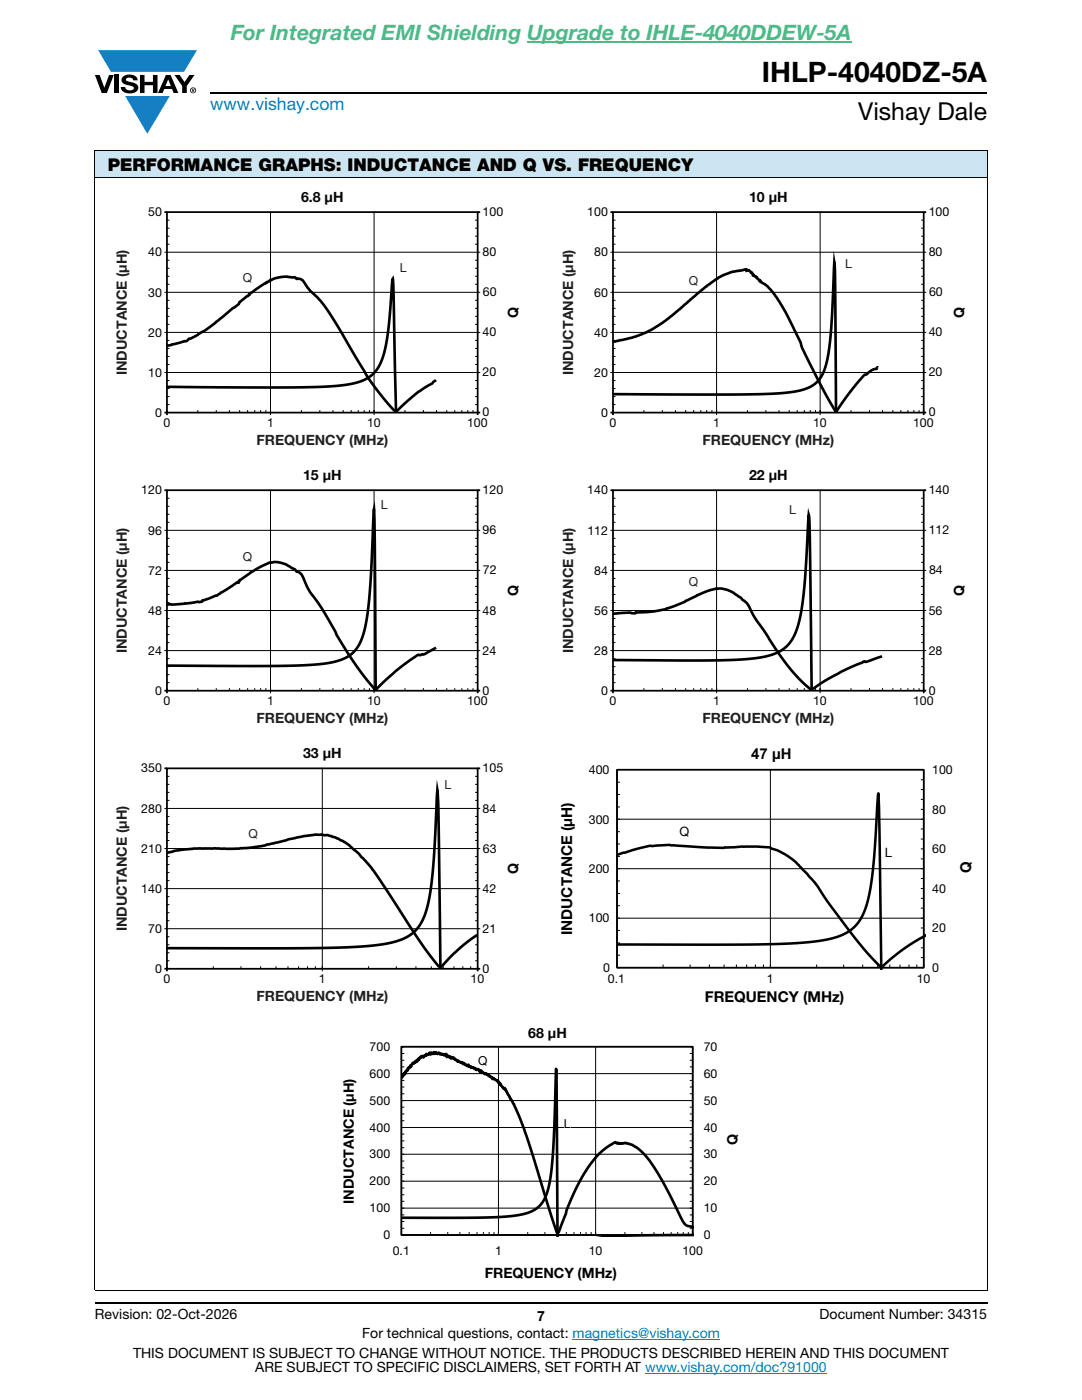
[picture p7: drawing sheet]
<svg xmlns="http://www.w3.org/2000/svg" width="216mm" height="279mm" viewBox="0 0 216 279" stroke-linecap="round" stroke-linejoin="round" font-family="sans-serif">
<g fill="#147fc3">
<path d="M19.6 10h19.7l-2.6 4.3h-1.1h-13.5z"/>
<path d="M25 19.2h8.9l-4.5 7.5z"/>
</g>
<g fill="#000">
<path d="M18.9 15h1l.9 2.5 1-2.5h.9l-1.4 3.6h-1zM22.9 15h.9v3.6h-.9zM24.6 15.3a2.1 2.1 0 0 1 2.8 .3l.1 .4h-.9a.79 .79 0 0 0-.7-.5 .79 .79 0 0 0-.8 .4l.3 .3 1 .2a1.08 1.08 0 0 1 1.2 1 1.08 1.08 0 0 1-1.1 1.2 1.73 1.73 0 0 1-2.4-1.2h.9a.96 .96 0 0 0 .8 .6 .96 .96 0 0 0 .9-.4 1.31 1.31 0 0 0-1.2-.6 1.03 1.03 0 0 1-1.1-.6 1.03 1.03 0 0 1 .2-1.1zM27.9 15h.9v1.3h1.7v-1.3h.9v3.6h-.9v-1.6h-1.7v1.6h-.9zM34.8 15h1.1l.9 1.4 1-1.4h1l-1.5 2.2v1.4h-.9v-1.4z"/>
<path d="M33.6 15.9l.5 1.3h-1.1zM33.1 15l-1.6 3.6h1l.3-.8h1.5l.3 .8h1l-1.6-3.6z"/>
<path d="M38.4 17.8h.2v.2h-.2zM38.3 17.7v.7h.1v-.3l.4 .3-.2-.3 .2-.2-.1-.2z"/>
<path d="M38.1 18a.46 .46 0 0 1 .9 0 .46 .46 0 0 1-.9 0zM37.9 18a.6 .6 0 0 0 1.2 0 .6 .6 0 0 0-1.2 0z"/>
</g>
<path d="M42 18.6h155M18.9 260h178.1" fill="none" stroke="#000" stroke-width=".36"/>
<path d="M105.2 8.3h64.7" fill="none" stroke="#4cbb84" stroke-width=".21"/>
<path d="M114.3 267.3h29.3M128.7 274h36.3" fill="none" stroke="#007ec4" stroke-width=".2"/>
<path d="M18.9 30h178.1v5.5h-178.1z" fill="#cce5f3"/>
<g fill="none" stroke="#000" stroke-width=".2">
<path d="M18.9 30h178.1M18.9 35.5h178.1M18.9 30.1v227.3M197 30.1v227.3M32.8 50.3h62.5M32.8 58.3h62.5M33.3 59.9h.5M33.3 51.9h.5M33.3 53.5h.5M33.3 55.1h.5M33.3 56.7h.5M33.3 43.9h.5"/>
<path d="M33.3 45.5h.5M33.3 47.1h.5M33.3 48.7h.5M32.8 74.3h62.5M33.3 61.5h.5M33.3 63.1h.5M33.3 64.7h.5M33.3 67.9h.5M33.3 69.5h.5M33.3 71.1h.5M33.3 72.7h.5M33.3 75.9h.5"/>
<path d="M33.3 77.5h.5M33.3 79.1h.5M95.3 66.3h-62.5M33.3 80.7h.5M18.9 257.5h178.1"/>
</g>
<path d="M32.8 42.3h.5M33.3 42.3h62v40h-62zM32.8 82.3h.5" fill="none" stroke="#000" stroke-width=".35"/>
<path d="M47.9 54.1h3v3h-3z" fill="#fff"/>
<path d="M47.9 54.1h3v3h-3z" fill="none" stroke="#fff" stroke-width=".35"/>
<path d="M79 52h3v3h-3z" fill="#fff"/>
<path d="M79 52h3v3h-3z" fill="none" stroke="#fff" stroke-width=".35"/>
<path d="M95.3 42.3h.5M121.8 42.3h.5M122.3 42.3h62v40h-62zM33.3 82.3v.5M95.8 82.3h-.5v.5M121.8 82.3h.5" fill="none" stroke="#000" stroke-width=".35"/>
<g fill="none" stroke="#000" stroke-width=".2">
<path d="M54 42.3v40.5M74.6 42.3v40.5M94.8 59.9h.5M94.8 51.9h.5M94.8 53.5h.5M94.8 55.1h.5M94.8 56.7h.5M94.8 43.9h.5M94.8 45.5h.5M94.8 47.1h.5M94.8 48.7h.5M95.3 50.3h.5"/>
<path d="M95.3 58.3h.5M121.8 50.3h62.5M121.8 58.3h62.5M122.3 59.9h.5M122.3 51.9h.5M122.3 53.5h.5M122.3 55.1h.5M122.3 56.7h.5M122.3 43.9h.5M122.3 45.5h.5M122.3 47.1h.5M122.3 48.7h.5"/>
<path d="M94.8 61.5h.5M94.8 63.1h.5M94.8 64.7h.5M94.8 67.9h.5M94.8 69.5h.5M94.8 71.1h.5M94.8 72.7h.5M94.8 75.9h.5M94.8 77.5h.5M94.8 79.1h.5M95.3 74.3h.5M95.3 66.3h.5"/>
<path d="M121.8 74.3h62.5M122.3 61.5h.5M122.3 63.1h.5M122.3 64.7h.5M122.3 67.9h.5M122.3 69.5h.5M122.3 71.1h.5M122.3 72.7h.5M122.3 75.9h.5M122.3 77.5h.5M122.3 79.1h.5M184.3 66.3h-62.5"/>
<path d="M33.3 81.8v.5M39.5 81.8v.5M43.2 81.8v.5M45.8 81.8v.5M47.8 81.8v.5M49.4 81.8v.5M50.8 81.8v.5M52 81.8v.5M53.1 81.8v.5M60.1 81.8v.5M63.8 81.8v.5M66.4 81.8v.5"/>
<path d="M68.5 81.8v.5M70.1 81.8v.5M71.5 81.8v.5M72.7 81.8v.5M73.7 81.8v.5M80.8 81.8v.5M84.5 81.8v.5M87.1 81.8v.5M89.1 81.8v.5M90.7 81.8v.5M92.2 81.8v.5M93.3 81.8v.5"/>
<path d="M94.4 81.8v.5M94.8 80.7h.5M95.3 81.8v.5M122.3 80.7h.5"/>
</g>
<path d="M33.3 77.2l20 .1 10.5-.1 5.5-.5 1.9-.4 1.5-.5 1.3-.8 1.1-1.1 .8-1.4 .7-2 .9-4.9 .9-10 .6 26.6M33.3 69l3.4-.9a1.3 1.3 0 0 0 1.1-.5l1.6-.7 2.2-1.5 4.9-3.9 1.1-.8 .2-.4 1.7-1.2 .2-.4 .1 .1 .2-.3 4-2.6 2.3-.6 1-.1 .9 .2a1.06 1.06 0 0 1 1.1 .2h.2a1.78 1.78 0 0 1 1.6 1.4l.8 1.1 2.1 2 1 1.3 2.5 3.8 5.9 10.1 2.5 3.4 2.1 2.5a1.09 1.09 0 0 0 1.3 .7l4.1-3.6 2.8-1.7 .8-.8" fill="none" stroke="#000" stroke-width=".53"/>
<path d="M136.9 54.5h3v3h-3z" fill="#fff"/>
<path d="M136.9 54.5h3v3h-3z" fill="none" stroke="#fff" stroke-width=".35"/>
<path d="M167.9 51.2h3v3h-3z" fill="#fff"/>
<path d="M167.9 51.2h3v3h-3z" fill="none" stroke="#fff" stroke-width=".35"/>
<path d="M184.3 42.3h.5M32.8 97.8h.5M33.3 97.8h62v40h-62zM122.3 82.3v.5M184.8 82.3h-.5v.5M32.8 137.8h.5" fill="none" stroke="#000" stroke-width=".35"/>
<g fill="none" stroke="#000" stroke-width=".2">
<path d="M143 42.3v40.5M163.7 42.3l-.1 40.5M183.8 59.9h.5M183.8 51.9h.5M183.8 53.5h.5M183.8 55.1h.5M183.8 56.7h.5M183.8 43.9h.5M183.8 45.5h.5M183.8 47.1h.5M183.8 48.7h.5M184.3 50.3h.5"/>
<path d="M184.3 58.3h.5M183.8 61.5h.5M183.8 63.1h.5M183.8 64.7h.5M183.8 67.9h.5M183.8 69.5h.5M183.8 71.1h.5M183.8 72.7h.5M183.8 75.9h.5M183.8 77.5h.5M183.8 79.1h.5M184.3 74.3h.5"/>
<path d="M184.3 66.3h.5M33.3 99.4h.5M122.3 81.8v.5M128.5 81.8v.5M132.2 81.8v.5M134.8 81.8v.5M136.8 81.8v.5M138.4 81.8v.5M139.8 81.8v.5M141 81.8v.5M142.1 81.8v.5M149.1 81.8v.5"/>
<path d="M152.8 81.8v.5M155.4 81.8v.5M157.5 81.8v.5M159.1 81.8v.5M160.5 81.8v.5M161.7 81.8v.5M162.7 81.8v.5M169.8 81.8v.5M173.5 81.8v.5M176.1 81.8v.5M178.1 81.8v.5M179.7 81.8v.5"/>
<path d="M181.2 81.8v.5M182.3 81.8v.5M183.4 81.8v.5M183.8 80.7h.5M184.3 81.8v.5M32.8 105.8h62.5M32.8 113.8h62.5M33.3 115.4h.5M33.3 117h.5M33.3 118.6h.5M33.3 107.4h.5M33.3 109h.5"/>
<path d="M33.3 110.6h.5M33.3 112.2h.5M33.3 101h.5M33.3 102.6h.5M33.3 104.2h.5M32.8 121.8h62.5M32.8 129.8h62.5M33.3 120.2h.5M33.3 123.4h.5M33.3 125h.5M33.3 126.6h.5M33.3 128.2h.5"/>
<path d="M33.3 131.4h.5M33.3 133h.5M33.3 134.6h.5M33.3 136.2h.5"/>
</g>
<path d="M122.3 78.7h21.9l9.3-.1 5.5-.5 1.8-.5 1.2-.6 1.2-.9 .8-1.2 .7-1.8 .5-2.1 .7-6.3 .6-12.4 .1 3.5 .2 26.4M122.3 68.2l4.4-1 2.4-.9 1.5-.9 2.9-1.9 7.2-6.2 2.8-1.9 2.6-1.2 2.7-.4 .1 .2 .1-.2 .4 .1 .4 .5 .3 .1 .1 .5 .2-.1 .4 .2 .8 1 .1-.1 .3 .4 1.2 .8 1.3 1.5 1.1 1.6 2.7 5 1.4 2.9 .4 1.3 3.2 6.4 3.3 6a.28 .28 0 0 0 .4 .2 .28 .28 0 0 0 .1-.4l2.2-3 2.5-3.2a1.91 1.91 0 0 1 1.3-.9l.9-.7 .9-.3 .2-.3 .1 .1" fill="none" stroke="#000" stroke-width=".53"/>
<path d="M47.9 109.6h3v3h-3z" fill="#fff"/>
<path d="M47.9 109.6h3v3h-3z" fill="none" stroke="#fff" stroke-width=".35"/>
<path d="M75.2 99.3h3v3h-3z" fill="#fff"/>
<path d="M75.2 99.3h3v3h-3z" fill="none" stroke="#fff" stroke-width=".35"/>
<path d="M95.3 97.8h.5M121.8 97.8h.5M122.3 97.8h62v40h-62zM33.3 137.8v.5M95.8 137.8h-.5v.5M121.8 137.8h.5" fill="none" stroke="#000" stroke-width=".35"/>
<g fill="none" stroke="#000" stroke-width=".2">
<path d="M54 97.8v40.5M74.6 97.8v40.5M94.8 99.4h.5M122.3 99.4h.5M94.8 115.4h.5M94.8 117h.5M94.8 118.6h.5M94.8 107.4h.5M94.8 109h.5M94.8 110.6h.5M94.8 112.2h.5M94.8 101h.5"/>
<path d="M94.8 102.6h.5M94.8 104.2h.5M95.3 105.8h.5M95.3 113.8h.5M121.8 105.8h62.5M121.8 113.8h62.5M122.3 115.4h.5M122.3 117h.5M122.3 118.6h.5M122.3 107.4h.5M122.3 109h.5M122.3 110.6h.5"/>
<path d="M122.3 112.2h.5M122.3 101h.5M122.3 102.6h.5M122.3 104.2h.5M33.3 137.3v.5M39.5 137.3v.5M43.2 137.3v.5M45.8 137.3v.5M47.8 137.3v.5M49.4 137.3v.5M50.8 137.3v.5M52 137.3v.5"/>
<path d="M53.1 137.3v.5M60.1 137.3v.5M63.8 137.3v.5M66.4 137.3v.5M68.5 137.3v.5M70.1 137.3v.5M71.5 137.3v.5M72.7 137.3v.5M73.7 137.3v.5M80.8 137.3v.5M84.5 137.3v.5M87.1 137.3v.5"/>
<path d="M89.1 137.3v.5M90.7 137.3v.5M92.2 137.3v.5M93.3 137.3v.5M94.4 137.3v.5M94.8 120.2h.5M94.8 123.4h.5M94.8 125h.5M94.8 126.6h.5M94.8 128.2h.5M94.8 131.4h.5M94.8 133h.5"/>
<path d="M94.8 134.6h.5M94.8 136.2h.5M95.3 137.3v.5M95.3 129.8h.5M95.3 121.8h.5M121.8 129.8h62.5M121.8 121.8h62.5M122.3 120.2h.5M122.3 123.4h.5M122.3 125h.5M122.3 126.6h.5M122.3 128.2h.5"/>
<path d="M122.3 131.4h.5M122.3 133h.5M122.3 134.6h.5M122.3 136.2h.5"/>
</g>
<path d="M33.3 132.8l19.8 .1 8.8-.2 2.8-.3 2.2-.4 1.6-.5 1.4-.8 1.1-1.1 .9-1.4 .7-2.1 .6-2.5 .7-7 .7-15 .4 36.1M33.3 120.6h2.2l4-.5a1 1 0 0 0 1.1-.3l2.6-.9 4.1-2.7 .3 .1 .2-.5 2.3-1.6 3.8-2h1.6l1.1 .3 2.2 1.1 .4 .5a2.05 2.05 0 0 1 1.6 1.8l1.1 2.3 2.3 3.2 2.6 4.4 .4 1 2.3 3.8 2.6 3.7 2.5 3a.33 .33 0 0 0 .2 .3 .33 .33 0 0 0 .4-.1l3.7-3.5 3.8-2.8a1.37 1.37 0 0 1 1.3-.5l.7-.2 2.3-1.3" fill="none" stroke="#000" stroke-width=".53"/>
<path d="M136.9 114.6h3v3h-3z" fill="#fff"/>
<path d="M136.9 114.6h3v3h-3z" fill="none" stroke="#fff" stroke-width=".35"/>
<path d="M184.3 97.8h.5M122.3 137.8v.5M184.8 137.8h-.5v.5" fill="none" stroke="#000" stroke-width=".35"/>
<g fill="none" stroke="#000" stroke-width=".2">
<path d="M143 97.8v40.5M163.7 97.8l-.1 40.5M183.8 99.4h.5M183.8 115.4h.5M183.8 117h.5M183.8 118.6h.5M183.8 107.4h.5M183.8 109h.5M183.8 110.6h.5M183.8 112.2h.5M183.8 101h.5M183.8 102.6h.5"/>
<path d="M183.8 104.2h.5M184.3 105.8h.5M184.3 113.8h.5M122.3 137.3v.5M128.5 137.3v.5M132.2 137.3v.5M134.8 137.3v.5M136.8 137.3v.5M138.4 137.3v.5M139.8 137.3v.5M141 137.3v.5M142.1 137.3v.5"/>
<path d="M149.1 137.3v.5M152.8 137.3v.5M155.4 137.3v.5M157.5 137.3v.5M159.1 137.3v.5M160.5 137.3v.5M161.7 137.3v.5M162.7 137.3v.5M169.8 137.3v.5M173.5 137.3v.5M176.1 137.3v.5M178.1 137.3v.5"/>
<path d="M179.7 137.3v.5M181.2 137.3v.5M182.3 137.3v.5M183.4 137.3v.5M183.8 120.2h.5M183.8 123.4h.5M183.8 125h.5M183.8 126.6h.5M183.8 128.2h.5M183.8 131.4h.5M183.8 133h.5M183.8 134.6h.5"/>
<path d="M183.8 136.2h.5M184.3 129.8h.5M184.3 121.8h.5M184.3 137.3v.5"/>
</g>
<path d="M122.3 131.7l17.9 .1 8-.2 2.9-.3 2.2-.4 1.7-.6 1.3-.8 1.2-1.2 1-1.5 .7-1.9 .6-2.5 .8-6.9 .8-12.8 .2 5.8 .4 29.2M122.3 122.4l.2 .1 3.2-.2 1 .1 .2-.2h2.4l3.6-.6 3.7-1.5 2.5-1.3 2.5-1 1.4-.4 .9 .1 1.4 .3 1 .5 1.5 1 1.2 1.1 1.6 2.9 5.5 8.2 2.5 3 2.5 2.5a.94 .94 0 0 0 .8 .6 .94 .94 0 0 0 .9-.5l1.8-1.2 3.3-1.9 3.9-1.7a1.29 1.29 0 0 1 1.2-.3l3-1" fill="none" stroke="#000001" stroke-width=".53"/>
<path d="M156.7 100.4h3v3h-3z" fill="#fff"/>
<path d="M156.7 100.4h3v3h-3z" fill="none" stroke="#fff" stroke-width=".35"/>
<g fill="none" stroke="#000" stroke-width=".2">
<path d="M33.3 154.9h.5M33.3 156.5h.5M33.3 158.1h.5M33.3 159.7h.5M32.8 161.3h62.5M32.8 169.3h62.5M32.8 177.3h62.5M33.3 170.9h.5M33.3 172.5h.5M33.3 174.1h.5M33.3 175.7h.5M33.3 178.9h.5"/>
<path d="M33.3 162.9h.5M33.3 164.5h.5M33.3 166.1h.5M33.3 167.7h.5M32.8 185.3h62.5M33.3 180.5h.5M33.3 182.1h.5M33.3 183.7h.5M33.3 186.9h.5M33.3 188.5h.5M33.3 190.1h.5M33.3 191.7h.5"/>
</g>
<path d="M32.8 153.3h.5M33.3 153.3h62v40h-62zM32.8 193.3h.5" fill="none" stroke="#000" stroke-width=".35"/>
<path d="M49 165h3v3h-3z" fill="#fff"/>
<path d="M49 165h3v3h-3z" fill="none" stroke="#fff" stroke-width=".35"/>
<path d="M87.9 155.1h3v3h-3z" fill="#fff"/>
<path d="M87.9 155.1h3v3h-3z" fill="none" stroke="#fff" stroke-width=".35"/>
<path d="M95.3 153.3h.5M33.3 193.3v.5M95.8 193.3h-.5v.5" fill="none" stroke="#000" stroke-width=".35"/>
<g fill="none" stroke="#000" stroke-width=".2">
<path d="M64.3 153.3v40.5M94.8 154.9h.5M94.8 156.5h.5M94.8 158.1h.5M94.8 159.7h.5M123.1 153.6h61.2v39.5h-61.2zM123.1 158.6h.6M123.1 156.1h.6M153.7 153.6v39.5M183.7 159.5h.6M183.7 157.6h.6M183.7 155.6h.6"/>
<path d="M94.8 170.9h.5M94.8 172.5h.5M94.8 174.1h.5M94.8 175.7h.5M94.8 178.9h.5M94.8 162.9h.5M94.8 164.5h.5M94.8 166.1h.5M94.8 167.7h.5M95.3 161.3h.5M95.3 169.3h.5M95.3 177.3h.5"/>
<path d="M123.1 178.3h.6M123.1 175.8h.6M123.1 170.9h.6M123.1 168.4h.6M123.1 166h.6M123.1 161h.6M183.7 177.3h.6M183.7 179.3h.6M183.7 175.3h.6M183.7 171.4h.6M183.7 169.4h.6M183.7 167.4h.6"/>
<path d="M183.7 165.4h.6M183.7 161.5h.6M184.3 173.4h-61.2M184.3 163.5h-61.2M33.3 192.8v.5M42.6 192.8v.5M48.1 192.8v.5M52 192.8v.5M55.1 192.8v.5M57.5 192.8v.5M59.6 192.8v.5M61.4 192.8v.5"/>
<path d="M62.9 192.8v.5M73.6 192.8v.5M79.1 192.8v.5M83 192.8v.5M86.1 192.8v.5M88.5 192.8v.5M90.6 192.8v.5M92.4 192.8v.5M93.9 192.8v.5M94.8 180.5h.5M94.8 182.1h.5M94.8 183.7h.5"/>
<path d="M94.8 186.9h.5M94.8 188.5h.5M94.8 190.1h.5M94.8 191.7h.5M95.3 192.8v.5M95.3 185.3h.5M123.1 190.6h.6M123.1 188.2h.6M123.1 185.7h.6M123.1 180.8h.6M132.3 192.5v.6M137.7 192.5v.6"/>
<path d="M141.5 192.5v.6M144.5 192.5v.6M146.9 192.5v.6M149 192.5v.6M150.7 192.5v.6M152.3 192.5v.6M163 192.5v.6M168.4 192.5v.6M172.1 192.5v.6M175.1 192.5v.6M177.5 192.5v.6M179.6 192.5v.6"/>
<path d="M181.4 192.5v.6M182.9 192.5v.6M183.7 191.1h.6M183.7 189.2h.6M183.7 187.2h.6M183.7 185.2h.6M183.7 181.2h.6M184.3 183.2h-61.2"/>
</g>
<path d="M33.3 170.2l1.5-.4 3.9-.5 7.1 .1 4.3-.2 2.7-.5 6.4-1.5 3.7-.6 2.4 .1 1.6 .4 2.7 1.5 2 1.7 2.4 2.7 10 15.3 3.3 4.2a.61 .61 0 0 0 .6 .5 .61 .61 0 0 0 .6-.5l3.4-3.4 3.3-2.5M33.3 189.2h26l10.5-.2 4.1-.2 3.3-.5 2.4-.6 1.8-.8 1.5-1.2 1.1-1.5 .9-2 .7-2.6 .5-3.4 .4-4 .8-14.6 .2 5.6 .4 30" fill="none" stroke="#000" stroke-width=".53"/>
<path d="M123.1 153.6h61.2v39.5h-61.2z" fill="none" stroke="#000" stroke-width=".34"/>
<path d="M123.1 170.5l6.6-1.7 3.9-.2 6.6 .5 4.1 .1 3.7-.3 3.3 .1 2.3 .1 .4 .3 1.2 .3 2 1.1 1.6 1.2 3.5 3.9 3.2 4.6 4.4 5.8 2.9 3.6 2.3 2.4a.85 .85 0 0 0 .8 .6 .85 .85 0 0 0 .8-.6l3.8-3 4.3-2.7M123.1 188.5h24.9l10.2-.2 3.7-.3 3-.5 2.3-.6 1.8-.8 1.5-1.1 1.2-1.6 .9-1.9 .8-2.6 .5-3 .4-3.8 1-13.8 .2 7.3 .4 27.9" fill="none" stroke="#000" stroke-width=".51"/>
<g fill="#fff">
<path d="M176.6 168.5h1.4v3.1h-1.4z"/>
<path d="M135.6 164.3h2v3.1h-2z"/>
</g>
<g fill="none" stroke="#000" stroke-width=".2">
<path d="M80.1 208.9h58.1v37.6h-58.1zM80.1 219.6h58.1M80.1 214.3h58.1M80.1 218.3h.6M80.1 216.9h.6M80.1 215.6h.6M80.1 212.9h.6M80.1 211.6h.6M80.1 210.2h.6M99.5 208.9v37.6M118.9 208.9v37.6M137.6 218.3h.6"/>
<path d="M137.6 216.9h.6M137.6 215.6h.6M137.6 212.9h.6M137.6 211.6h.6M137.6 210.2h.6M80.1 235.7h58.1M80.1 230.4h58.1M80.1 225h58.1M80.1 239.8h.6M80.1 238.4h.6M80.1 237.1h.6M80.1 234.4h.6"/>
<path d="M80.1 233.1h.6M80.1 231.7h.6M80.1 229h.6M80.1 227.7h.6M80.1 226.3h.6M80.1 223.7h.6M80.1 222.3h.6M80.1 221h.6M137.6 239.8h.6M137.6 238.4h.6M137.6 237.1h.6M137.6 234.4h.6"/>
<path d="M137.6 233.1h.6M137.6 231.7h.6M137.6 229h.6M137.6 227.7h.6M137.6 226.3h.6M137.6 223.7h.6M137.6 222.3h.6M137.6 221h.6M80.1 241.1h58.1M80.1 245.1h.6M80.1 243.8h.6M80.1 242.5h.6"/>
<path d="M85.9 245.9v.6M89.3 245.9v.6M91.8 245.9v.6M93.6 245.9v.6M95.2 245.9v.6M96.5 245.9v.6M97.6 245.9v.6M98.6 245.9v.6M105.3 245.9v.6M108.7 245.9v.6M111.1 245.9v.6M113 245.9v.6"/>
<path d="M114.5 245.9v.6M115.8 245.9v.6M116.9 245.9v.6M118 245.9v.6M118.8 245.9v.6M124.7 245.9v.6M128.1 245.9v.6M130.5 245.9v.6M132.4 245.9v.6M133.9 245.9v.6M135.2 245.9v.6M136.3 245.9v.6"/>
<path d="M137.3 245.9v.6M137.6 245.1h.6M137.6 243.8h.6M137.6 242.5h.6"/>
</g>
<path d="M80.1 208.9h58.1v37.6h-58.1z" fill="none" stroke="#000" stroke-width=".35"/>
<path d="M80.1 215.2l.1-.5 .1 .2 .1-.3 .1 .1 .1-.4 .1 .2 .1-.5 .1 .3 .1-.5 .2-.2 .1 .1 .1-.5 .1 .2 .1-.4 .2 .1 .1-.5 .1 .3 .3-.8 .2 .2 .4-.5 .1 .2 .2-.4 .1 .2 .3-.6v.3l.2-.4h.2l.1-.3v.1l.3-.2 .1 .3 .2-.4 .1 .1 .2-.2v.1l.1-.3 .1 .3 .1-.2h.2l.3-.3 .1 .3 .2-.3 .4 .2 .1-.3 .2 .3 .2-.3 .2 .4 .3-.3 .3 .3 .2-.1 .2 .2 .1-.1 .1 .1 .1-.1 .1 .2 .4-.3 .2 .7v-.4l.1 .2 .1-.1 .3 .3 .2-.2 .1 .4 .3-.2 .2 .3 .1-.2 .1 .3 .1-.1 .6 .6v-.2l.5 .4 .2-.1 .1 .2 .2-.1 .1 .3v-.2l.9 .6 .1-.3 .1 .3h.1l.2 .2 .2-.1 .1 .2 .3-.1 .2 .3 .1-.1 .2 .3 .2-.2 .1 .2 .2-.1 .3 .5 .1-.2 .1 .2 .1-.2 .1 .4 .2-.1 .3 .3h.4l.4 .4 .1-.3v.4l.6 .3 .1 .3 .2-.2 .2 .2 .6 .3 .1 .3 .1-.2v.3h.2l.1 .4 .1-.2 .1 .4 .4 .3 .1 .3 .1-.1v.1l.1-.1 .1 .3 .1-.1 .8 1.8 .9 1.2 1.7 4.1 1.6 4.7 5.1 16.4a.32 .32 0 0 0 .3 .5 .32 .32 0 0 0 .3-.4l2.3-6.2 2.6-5.2 1.4-2.1 1.5-1.8 1.6-1.4 1.4-.9a.37 .37 0 0 1 .7 .1l.2-.1 .1 .1 .4-.1v.2l.1-.2h1.1l1.1 .3 1.3 .9 1.2 1.1 1.2 1.5 2.1 3.3 4.5 8.8 .7 .6 1.4 .3M80.1 243h14.3l6.6-.2 2.3-.3 1.8-.4 1.4-.6 1.1-.7 .8-1.1 .7-1.4 .5-1.9 .4-2.6 .5-6.8 .5-13.7 .2 33.5M138.5 246.5h-11.1l-5.8 .3" fill="none" stroke="#000" stroke-width=".53"/>
<g fill="#fff">
<path d="M112.5 222.7h1.4v2.9h-1.4z"/>
<path d="M95.4 210.2h1.9v2.9h-1.9z"/>
</g>
<text font-size="5.6" x="152" y="16.4">IHLP-4040DZ-5A</text>
<text font-size="4.9" x="171.3" y="24">Vishay Dale</text>
<text font-size="4.2" fill="#4cbb84" x="46" y="8">For Integrated EMI Shielding Upgrade to IHLE-4040DDEW-5A</text>
<text font-size="3.5" fill="#007ec4" x="42" y="21.9">www.vishay.com</text>
<text font-size="3.5" x="21.5" y="34.1">PERFORMANCE GRAPHS: INDUCTANCE AND Q VS. FREQUENCY</text>
<g font-size="3">
<text x="149.9" y="151.4">47 µH</text>
<text x="193.8" y="174.3" transform="rotate(-90 193.8 174.3)">Q</text>
<text x="114.1" y="186.6" transform="rotate(-90 114.1 186.6)">INDUCTANCE (μH)</text>
<text x="140.6" y="199.9">FREQUENCY (MHz)</text>
</g>
<g font-size="2.8" fill="#050504">
<text x="60.1" y="40.3">6.8 μH</text>
<text x="149.5" y="40.3">10 μH</text>
<text x="60.5" y="95.8">15 μH</text>
<text x="149.5" y="95.8">22 μH</text>
<text x="60.5" y="151.3">33 μH</text>
<text x="105.4" y="207.1">68 μH</text>
</g>
<g font-size="2.8">
<text x="103.4" y="63.4" transform="rotate(-90 103.4 63.4)">Q</text>
<text x="192.4" y="63.4" transform="rotate(-90 192.4 63.4)">Q</text>
<text x="103.4" y="118.9" transform="rotate(-90 103.4 118.9)">Q</text>
<text x="192.4" y="118.9" transform="rotate(-90 192.4 118.9)">Q</text>
<text x="103.4" y="174.4" transform="rotate(-90 103.4 174.4)">Q</text>
<text x="147.2" y="228.6" transform="rotate(-90 147.2 228.6)">Q</text>
<text x="70.6" y="240.3" transform="rotate(-90 70.6 240.3)">INDUCTANCE (μH)</text>
<text x="96.7" y="255">FREQUENCY (MHz)</text>
<text x="18.9" y="263.3">Revision: 02-Oct-2026</text>
<text x="107.2" y="263.6">7</text>
<text x="163.6" y="263.3">Document Number: 34315</text>
<text x="72.3" y="267.1">For technical questions, contact: magnetics@vishay.com</text>
<text x="26.5" y="271">THIS DOCUMENT IS SUBJECT TO CHANGE WITHOUT NOTICE. THE PRODUCTS DESCRIBED HEREIN AND THIS DOCUMENT</text>
<text x="50.9" y="273.8">ARE SUBJECT TO SPECIFIC DISCLAIMERS, SET FORTH AT www.vishay.com/doc?91000</text>
</g>
<g font-size="2.8" fill="#231f20">
<text x="25.3" y="74.9" transform="rotate(-90 25.3 74.9)">INDUCTANCE (μH)</text>
<text x="114.3" y="74.9" transform="rotate(-90 114.3 74.9)">INDUCTANCE (μH)</text>
<text x="51.2" y="88.8">FREQUENCY (MHz)</text>
<text x="140.2" y="88.8">FREQUENCY (MHz)</text>
<text x="25.3" y="130.4" transform="rotate(-90 25.3 130.4)">INDUCTANCE (μH)</text>
<text x="114.3" y="130.4" transform="rotate(-90 114.3 130.4)">INDUCTANCE (μH)</text>
<text x="51.2" y="144.3">FREQUENCY (MHz)</text>
<text x="140.2" y="144.3">FREQUENCY (MHz)</text>
<text x="25.3" y="185.9" transform="rotate(-90 25.3 185.9)">INDUCTANCE (μH)</text>
<text x="51.2" y="199.8">FREQUENCY (MHz)</text>
</g>
<g font-size="2.6">
<text x="135.6" y="166.8">Q</text>
<text x="176.6" y="171">L</text>
</g>
<g font-size="2.5">
<text x="29.6" y="43.2">50</text>
<text x="96.3" y="43.2">100</text>
<text x="117.2" y="43.2">100</text>
<text x="185.3" y="43.2">100</text>
<text x="29.6" y="51.2">40</text>
<text x="96.3" y="51.2">80</text>
<text x="118.6" y="51.2">80</text>
<text x="185.3" y="51.2">80</text>
<text x="29.6" y="59.2">30</text>
<text x="96.4" y="59.1">60</text>
<text x="118.6" y="59.2">60</text>
<text x="185.4" y="59.1">60</text>
<text x="29.6" y="67.2">20</text>
<text x="96.3" y="67.1">40</text>
<text x="118.6" y="67.2">40</text>
<text x="185.3" y="67.1">40</text>
<text x="29.6" y="75.2">10</text>
<text x="96.3" y="75.1">20</text>
<text x="118.6" y="75.2">20</text>
<text x="185.3" y="75.1">20</text>
<text x="30.9" y="83.2">0</text>
<text x="96.3" y="83.1">0</text>
<text x="119.9" y="83.2">0</text>
<text x="185.3" y="83.1">0</text>
<text x="28.2" y="98.7">120</text>
<text x="96.3" y="98.7">120</text>
<text x="117.2" y="98.7">140</text>
<text x="185.3" y="98.7">140</text>
<text x="29.6" y="106.7">96</text>
<text x="96.3" y="106.7">96</text>
<text x="117.2" y="106.7">112</text>
<text x="185.3" y="106.7">112</text>
<text x="29.6" y="114.7">72</text>
<text x="96.4" y="114.6">72</text>
<text x="118.6" y="114.7">84</text>
<text x="185.4" y="114.6">84</text>
<text x="29.6" y="122.7">48</text>
<text x="96.3" y="122.6">48</text>
<text x="118.6" y="122.7">56</text>
<text x="185.3" y="122.6">56</text>
<text x="29.6" y="130.7">24</text>
<text x="96.3" y="130.6">24</text>
<text x="118.6" y="130.7">28</text>
<text x="185.3" y="130.6">28</text>
<text x="30.9" y="138.7">0</text>
<text x="96.3" y="138.6">0</text>
<text x="119.9" y="138.7">0</text>
<text x="185.3" y="138.6">0</text>
<text x="28.2" y="154.2">350</text>
<text x="96.3" y="154.2">105</text>
<text x="117.5" y="154.5">400</text>
<text x="186" y="154.5">100</text>
<text x="28.2" y="162.2">280</text>
<text x="96.3" y="162.2">84</text>
<text x="117.5" y="164.4">300</text>
<text x="186" y="162.4">80</text>
<text x="28.2" y="170.2">210</text>
<text x="96.4" y="170.1">63</text>
<text x="186" y="170.3">60</text>
<text x="28.2" y="178.2">140</text>
<text x="96.3" y="178.1">42</text>
<text x="117.5" y="174.2">200</text>
<text x="186" y="178.2">40</text>
<text x="117.5" y="184.1">100</text>
<text x="29.6" y="186.2">70</text>
<text x="96.3" y="186.1">21</text>
<text x="186" y="186.1">20</text>
<text x="30.9" y="194.2">0</text>
<text x="96.3" y="194.1">0</text>
<text x="120.4" y="194">0</text>
<text x="121.3" y="196.2">0.1</text>
<text x="153" y="196.2">1</text>
<text x="182.9" y="196.2">10</text>
<text x="186" y="194">0</text>
<text x="73.8" y="209.7">700</text>
<text x="140.4" y="209.7">70</text>
<text x="73.8" y="215.1">600</text>
<text x="95.4" y="212.5">Q</text>
<text x="140.4" y="215.1">60</text>
<text x="73.8" y="220.5">500</text>
<text x="140.4" y="220.5">50</text>
<text x="73.8" y="225.8">400</text>
<text x="112.5" y="225.1">L</text>
<text x="140.4" y="225.8">40</text>
<text x="73.8" y="231.2">300</text>
<text x="140.4" y="231.2">30</text>
<text x="73.8" y="236.6">200</text>
<text x="140.4" y="236.6">20</text>
<text x="73.8" y="241.9">100</text>
<text x="140.4" y="241.9">10</text>
<text x="76.5" y="247.3">0</text>
<text x="78.4" y="250.4">0.1</text>
<text x="98.8" y="250.4">1</text>
<text x="117.5" y="250.4">10</text>
<text x="136.2" y="250.4">100</text>
<text x="140.4" y="247.3">0</text>
</g>
<g font-size="2.5" fill="#231f20">
<text x="168.7" y="53.4">L</text>
<text x="48.5" y="56.4">Q</text>
<text x="79.8" y="54.3">L</text>
<text x="137.5" y="56.8">Q</text>
<text x="76" y="101.6">L</text>
<text x="157.5" y="102.7">L</text>
<text x="48.5" y="111.9">Q</text>
<text x="137.5" y="116.9">Q</text>
<text x="88.7" y="157.4">L</text>
<text x="49.6" y="167.3">Q</text>
</g>
<g font-size="2.5" fill="#050504">
<text x="32.6" y="85.2">0</text>
<text x="53.3" y="85.2">1</text>
<text x="73.2" y="85.2">10</text>
<text x="93.2" y="85.2">100</text>
<text x="121.6" y="85.2">0</text>
<text x="142.3" y="85.2">1</text>
<text x="162.2" y="85.2">10</text>
<text x="182.2" y="85.2">100</text>
<text x="32.6" y="140.7">0</text>
<text x="53.3" y="140.7">1</text>
<text x="73.2" y="140.7">10</text>
<text x="93.2" y="140.7">100</text>
<text x="121.6" y="140.7">0</text>
<text x="142.3" y="140.7">1</text>
<text x="162.2" y="140.7">10</text>
<text x="182.2" y="140.7">100</text>
<text x="32.6" y="196.2">0</text>
<text x="63.6" y="196.2">1</text>
<text x="93.9" y="196.2">10</text>
</g>
</svg>
